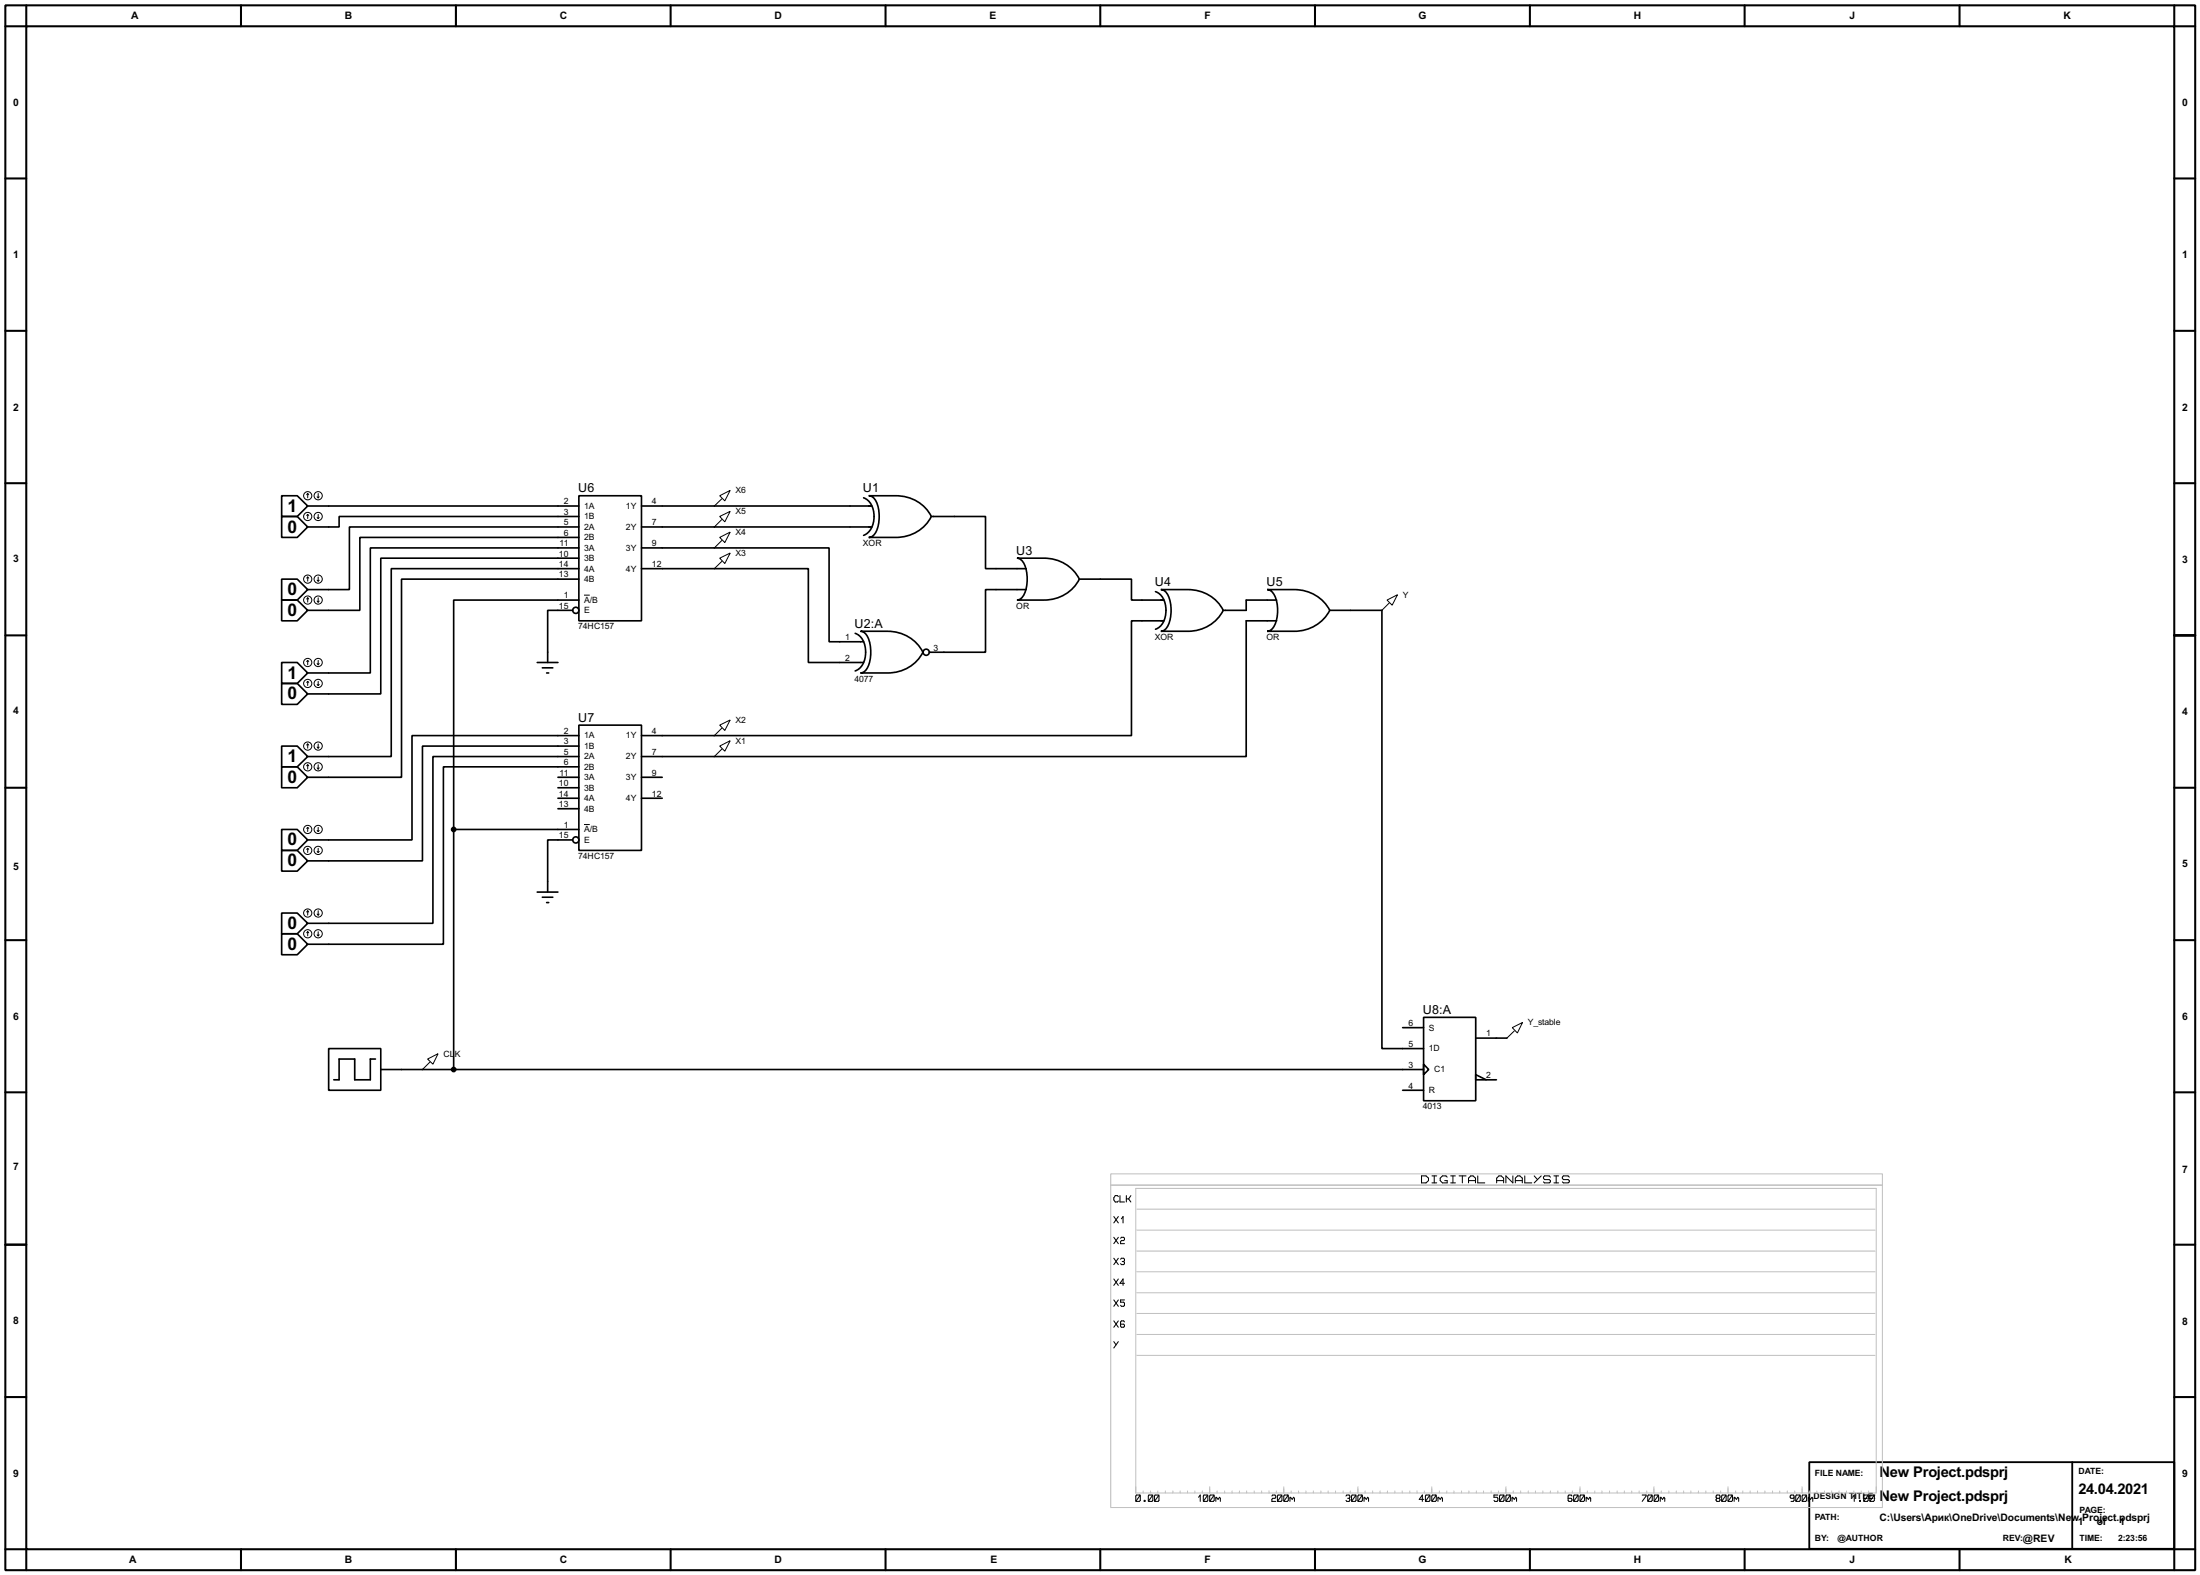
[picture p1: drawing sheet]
<svg xmlns="http://www.w3.org/2000/svg" width="536mm" height="383mm" viewBox="0 0 536 383" stroke-linecap="round" stroke-linejoin="round" font-family="sans-serif">
<g fill="none" stroke="#000" stroke-width=".5">
<path d="M1.3 1.3h533.4v381h-533.4zM6.4 6.4h523.2v370.8h-523.2zM6.4 1.3v5.1h-5.1M58.7 1.3v5.1M111.1 1.3v5.1M163.4 1.3v5.1M215.7 1.3v5.1M268 1.3v5.1M320.3 1.3v5.1M372.7 1.3v5.1M425 1.3v5.1M477.3 1.3v5.1"/>
<path d="M529.6 1.3v5.1h5.1M1.3 43.5h5.1M529.6 43.5h5.1M1.3 80.6h5.1M529.6 80.6h5.1M1.3 117.7h5.1M529.6 117.7h5.1M1.3 154.7h5.1M529.6 154.7h5.1M1.3 191.8h5.1M529.6 191.8h5.1M1.3 228.9h5.1"/>
<path d="M529.6 228.9h5.1M1.3 266h5.1M529.6 266h5.1M1.3 303.1h5.1M529.6 303.1h5.1M1.3 340.2h5.1M529.6 340.2h5.1M1.3 377.2h5.1v5.1M58.7 377.2v5.1M111.1 377.2v5.1M163.4 377.2v5.1M215.7 377.2v5.1"/>
<path d="M268 377.2v5.1M320.3 377.2v5.1M372.7 377.2v5.1M425 377.2v5.1M477.3 377.2v5.1M534.7 377.2h-5.1v5.1"/>
</g>
<path d="M440.7 356h88.9v21.1h-88.9zM504.8 356v21.1" fill="none" stroke="#000" stroke-width=".45"/>
<g fill="none" stroke="#000" stroke-width=".4">
<path d="M68.6 120.7h3.8l2.6 2.5-2.6 2.6h-3.8zM68.6 125.8h3.8l2.6 2.5-2.6 2.6h-3.8zM75 123.2h66M141 120.7h15.3v30.5h-15.3zM141 125.8h-58.4v2.5h-7.6M141 128.3h-55.9v15.3h-10.1M141 130.9h-53.3v17.7h-12.7M141 133.4h-50.8v30.5h-15.2M141 135.9h-48.2v33.1h-17.8M141 138.5h-45.7v45.7h-20.3M156.3 133.4h45.7v22.9h8.4M156.3 138.5h40.6v22.8h13.5"/>
<path d="M156.3 123.2h56.1M156.3 128.3h56.1M210.4 121.2a5.1 5.1 0 0 1 2.3 6.2 4 4 0 0 1-2.3 3M211.6 120.7h6.6a9.5 9.5 0 0 1 8.7 5.1 9.5 9.5 0 0 1-8.7 5.1h-6.6a3.2 3.2 0 0 0 2.4-3.2 7.7 7.7 0 0 0-1.3-6.6zM226.9 125.8h13.2v12.7h9.9M247.7 135.9h6.6a9.5 9.5 0 0 1 8.6 5.1 9.5 9.5 0 0 1-8.6 5.1h-6.6a3.2 3.2 0 0 0 2.3-3.1 7.9 7.9 0 0 0-1.3-6.7zM68.6 141h3.8l2.6 2.6-2.6 2.5h-3.8zM68.6 146.1h3.8l2.6 2.5-2.6 2.6h-3.8zM139.5 148.6h-6.1v12.7M141 141h-43.2v48.3h-22.8M141 146.1h-30.5v55.9M208.3 154.2a5.1 5.1 0 0 1 2.4 6.2 3.9 3.9 0 0 1-2.4 3"/>
<path d="M209.6 153.7h6.6a9.5 9.5 0 0 1 8.6 5.1 9.4 9.4 0 0 1-8.6 5.1h-6.6a3.2 3.2 0 0 0 2.3-3.2 7.9 7.9 0 0 0-1.3-6.6zM250 143.6h-9.9v15.2h-13.7M262.9 141h12.7v5.1h7.9M281.5 144.1a5.1 5.1 0 0 1 2.3 6.1 3.9 3.9 0 0 1-2.3 3M282.8 143.6h6.6a9.4 9.4 0 0 1 8.6 5 9.5 9.5 0 0 1-8.6 5.1h-6.6a3.2 3.2 0 0 0 2.3-3.1 7.8 7.8 0 0 0-1.3-6.6zM283.5 151.2h-7.9v27.9h-119.3M308.7 143.6h6.6a9.6 9.6 0 0 1 8.6 5 9.6 9.6 0 0 1-8.6 5.1h-6.6a3.2 3.2 0 0 0 2.3-3.1 7.6 7.6 0 0 0-1.3-6.6zM311 151.2h-7.4v33h-147.3M311 146.1h-7.4v2.5h-5.6M323.9 148.6h12.7v106.7h10.2M68.6 161.3h3.8l2.6 2.6-2.6 2.5h-3.8zM68.6 166.4h3.8l2.6 2.6-2.6 2.5h-3.8z"/>
<path d="M130.9 161.3h5M132.1 162.6h2.6M133.2 163.9h.5M141 176.6h15.3v30.5h-15.3zM141 179.1h-40.6v25.4h-25.4M68.6 181.7h3.8l2.6 2.5-2.6 2.5h-3.8zM68.6 186.7h3.8l2.6 2.6-2.6 2.5h-3.8zM135.9 189.3h5.1M135.9 191.8h5.1M135.9 194.4h5.1M135.9 196.9h5.1M141 181.7h-38.1v27.9h-27.9"/>
<path d="M141 184.2h-35.5v40.6h-30.5M141 186.7h-33v43.2h-33M156.3 189.3h5M156.3 194.4h5M68.6 202h3.8l2.6 2.5-2.6 2.6h-3.8zM68.6 207.1h3.8l2.6 2.5-2.6 2.5h-3.8zM110.5 202h30.5M110.5 202v58.4M130.9 217.2h5M132.1 218.5h2.6M133.2 219.8h.5M139.5 204.5h-6.1v12.7"/>
<path d="M68.6 222.3h3.8l2.6 2.5-2.6 2.6h-3.8zM68.6 227.4h3.8l2.6 2.5-2.6 2.6h-3.8zM80.1 255.3h12.7v10.2h-12.7zM91.5 257.9h-1.3v5h-3.8v-5h-3.8v5h-1.3M341.7 250.2h5.1M346.8 247.7h12.7v20.3h-12.7zM346.8 259.1l1.2 1.3-1.2 1.3zM359.5 252.8h7.6M92.8 260.4h254M341.7 265.5h5.1M359.5 261.7v1.2zM359.5 262.9h5"/>
<path d="M359.5 261.7l2.5 1.2"/>
<circle cx="140.2" cy="148.6" r=".75"/>
<circle cx="225.6" cy="158.8" r=".75"/>
<circle cx="140.2" cy="204.5" r=".75"/>
</g>
<g fill="none" stroke="#000" stroke-width=".24">
<path d="M75 120.2l-.3 .3M75 120.2l.2 .3M75 120.2v1M75 125.3v1M75 125.3l-.3 .2M75 125.3l.2 .2M77.3 121l.2 .2M77.3 126l.2 .3M77.5 120.2v1M77.5 125.3v1M77.8 121l-.3 .2M77.8 126l-.3 .3"/>
<path d="M175.3 120.7l2.6-1.3-1.3 2.6zM175.3 125.8l2.6-1.3-1.3 2.6zM175.3 130.9l2.6-1.3-1.3 2.5zM175.3 135.9l2.6-1.2-1.3 2.5zM175.8 121.5l-1.8 1.7M175.8 126.5l-1.8 1.8M175.8 131.6l-1.8 1.8M175.8 136.7l-1.8 1.8M75 140.5v1M75 145.6v1M75 140.5l-.3 .3M75 140.5l.2 .3"/>
<path d="M75 145.6l-.3 .3M75 145.6l.2 .3M77.3 141.3l.2 .2M77.3 146.4l.2 .2M77.5 140.5v1M77.5 145.6v1M77.8 141.3l-.3 .2M77.8 146.4l-.3 .2M142.3 144.9h1.4M337.9 146.1l2.5-1.3-1.3 2.6zM338.4 146.9l-1.8 1.7M75 160.8v1.1"/>
<path d="M75 165.9v1M75 160.8l-.3 .3M75 160.8l.2 .3M75 165.9l-.3 .3M75 165.9l.2 .3M77.3 161.6l.2 .3M77.3 166.7l.2 .2M77.5 160.8v1.1M77.5 165.9v1M77.8 161.6l-.3 .3M77.8 166.7l-.3 .2M175.3 176.6l2.6-1.3-1.3 2.6z"/>
<path d="M175.8 177.3l-1.8 1.8M75 181.2v1M75 186.2v1.1M75 181.2l-.3 .2M75 181.2l.2 .2M75 186.2l-.3 .3M75 186.2l.2 .3M77.3 181.9l.2 .3M77.3 187l.2 .3M77.5 181.2v1M77.5 186.2v1.1M77.8 181.9l-.3 .3"/>
<path d="M77.8 187l-.3 .3M175.3 181.7l2.6-1.3-1.3 2.5zM175.8 182.4l-1.8 1.8M75 201.5v1M75 206.6v1M75 201.5l-.3 .2M75 201.5l.2 .2M75 206.6l-.3 .2M75 206.6l.2 .2M77.3 202.2l.2 .3M77.3 207.3l.2 .3M77.5 201.5v1"/>
<path d="M77.5 206.6v1M77.8 202.2l-.3 .3M77.8 207.3l-.3 .3M142.3 200.8h1.4M75 221.8v1M75 226.9v1M75 221.8l-.3 .3M75 221.8l.2 .3M75 226.9l-.3 .2M75 226.9l.2 .2M77.3 222.6l.2 .2M77.3 227.6l.2 .3"/>
<path d="M77.5 221.8v1M77.5 226.9v1M77.8 222.6l-.3 .2M77.8 227.6l-.3 .3M104.2 257.9l2.5-1.3-1.2 2.5zM104.7 258.6l-1.8 1.8M368.4 250.2l2.5-1.2-1.3 2.5zM368.9 251l-1.8 1.8"/>
<circle cx="74.9" cy="120.7" r="1"/>
<circle cx="74.9" cy="125.8" r="1"/>
<circle cx="77.5" cy="120.7" r="1"/>
<circle cx="77.5" cy="125.8" r="1"/>
<circle cx="74.9" cy="146.1" r="1"/>
<circle cx="74.9" cy="141" r="1"/>
<circle cx="77.5" cy="141" r="1"/>
<circle cx="77.5" cy="146.1" r="1"/>
<circle cx="74.9" cy="166.4" r="1"/>
<circle cx="74.9" cy="161.3" r="1"/>
<circle cx="77.5" cy="166.4" r="1"/>
<circle cx="77.5" cy="161.3" r="1"/>
<circle cx="74.9" cy="186.7" r="1"/>
<circle cx="74.9" cy="181.7" r="1"/>
<circle cx="77.5" cy="181.7" r="1"/>
<circle cx="77.5" cy="186.7" r="1"/>
<circle cx="74.9" cy="207.1" r="1"/>
<circle cx="74.9" cy="202" r="1"/>
<circle cx="77.5" cy="207.1" r="1"/>
<circle cx="77.5" cy="202" r="1"/>
<circle cx="74.9" cy="227.4" r="1"/>
<circle cx="74.9" cy="222.3" r="1"/>
<circle cx="77.5" cy="227.4" r="1"/>
<circle cx="77.5" cy="222.3" r="1"/>
</g>
<g fill="#000" stroke="#000" stroke-width=".4">
<circle cx="110.5" cy="202" r=".5"/>
<circle cx="110.5" cy="260.4" r=".5"/>
</g>
<g fill="none" stroke="#c0c0c0" stroke-width=".25">
<path d="M270.6 285.8h187.9v81.3h-187.9zM270.6 288.6h187.9M276.7 289.4h180.3v74.1h-180.3zM276.9 294.4h179.8M276.9 299.5h179.8M276.9 304.6h179.8M276.9 309.7h179.8M276.9 314.8h179.8M276.9 319.8h179.8M276.9 324.9h179.8M276.9 330h179.8M278.5 363v.5"/>
<path d="M280.3 363v.5M282 363v.5M283.9 363v.5M285.7 363v.5M287.5 363v.5M289.3 363v.5M291.1 363v.5M292.9 363v.5M294.7 362v1.5M296.5 363v.5M298.3 363v.5M300.1 363v.5"/>
<path d="M301.9 363v.5M303.7 363v.5M305.5 363v.5M307.3 363v.5M309.1 363v.5M310.9 363v.5M312.7 362v1.5M314.5 363v.5M316.3 363v.5M318.1 363v.5M319.9 363v.5M321.8 363v.5"/>
<path d="M323.5 363v.5M325.3 363v.5M327.2 363v.5M328.9 363v.5M330.8 362v1.5M332.5 363v.5M334.4 363v.5M336.2 363v.5M338 363v.5M339.8 363v.5M341.6 363v.5M343.4 363v.5"/>
<path d="M345.2 363v.5M347 363v.5M348.8 362v1.5M350.6 363v.5M352.4 363v.5M354.2 363v.5M356 363v.5M357.8 363v.5M359.6 363v.5M361.4 363v.5M363.2 363v.5M365 363v.5"/>
<path d="M366.8 362v1.5M368.6 363v.5M370.4 363v.5M372.3 363v.5M374 363v.5M375.8 363v.5M377.7 363v.5M379.5 363v.5M381.3 363v.5M383 363v.5M384.9 362v1.5M386.7 363v.5"/>
<path d="M388.5 363v.5M390.2 363v.5M392.1 363v.5M393.9 363v.5M395.7 363v.5M397.5 363v.5M399.3 363v.5M401.1 363v.5M402.9 362v1.5M404.7 363v.5M406.5 363v.5M408.3 363v.5"/>
<path d="M410.1 363v.5M411.9 363v.5M413.7 363v.5M415.5 363v.5M417.3 363v.5M419.1 363v.5M420.9 362v1.5M422.8 363v.5M424.5 363v.5M426.3 363v.5M428.1 363v.5M429.9 363v.5"/>
<path d="M431.8 363v.5M433.5 363v.5M435.4 363v.5M437.2 363v.5M439 362v1.5M440.7 363v.5M442.6 363v.5M444.4 363v.5M446.2 363v.5M448 363v.5M449.8 363v.5M451.6 363v.5"/>
<path d="M453.4 363v.5M455.2 363v.5"/>
</g>
<g fill="none" stroke="#000" stroke-width=".25">
<path d="M271.3 296.2l1.1 1.6M272.4 291.4l-.2-.3h-.5l-.4 .6v.5l.4 .5h.5l.2-.3M272.4 296.2l-1.1 1.6M272.8 291.1v1.6h1.1M273.2 296.8l.4-.6v1.6M274.4 291.1v1.6M274.4 291.9h.5M274.9 291.9l.6 .8M275.5 291.1l-.6 .8M346.3 286.3h1.1l.6 .6v.6l-.6 .5h-1.1zM348.8 286.3h1.2M348.8 288h1.2"/>
<path d="M349.4 286.3v1.7M352.5 286.6l-.3-.3h-.8l-.6 .6v.6l.6 .5h1.1v-.5h-.6M353.4 286.3h1.1M353.4 288h1.1M353.9 286.3v1.7M355.4 286.3h1.7M356.2 286.3v1.7M357.7 288v-1.1l.6-.6h.5l.6 .6v1.1M357.7 287.5h1.7M360 286.3v1.7h1.7M364.6 288v-1.1l.5-.6h.6l.6 .6v1.1M364.6 287.5h1.7"/>
<path d="M368.5 286.3v1.7l-1.7-1.7v1.7M369.1 288v-1.1l.6-.6h.5l.6 .6v1.1M369.1 287.5h1.7M371.4 286.3v1.7h1.7M373.7 286.3l.8 .9M375.4 286.3l-1.7 1.7M377.7 286.6l-.3-.3h-1.2l-.2 .3 .2 .6h1.2l.3 .3v.3l-.3 .2h-1.2l-.2-.2M378.5 286.3h1.2M378.5 288h1.2M379.1 286.3v1.7M382.3 286.6l-.3-.3h-1.2l-.2 .3 .2 .6h1.2l.3 .3v.3l-.3 .2h-1.2l-.2-.2M271.3 301.3l1.1 1.5"/>
<path d="M271.3 306.4l1.1 1.5M271.3 311.4l1.1 1.6M271.3 316.5l1.1 1.6M272.4 301.3l-1.1 1.5M272.4 306.4l-1.1 1.5M272.4 311.4l-1.1 1.6M272.4 316.5l-1.1 1.6M273 301.5l.2-.2h.5l.2 .2-.2 .6h-.5l-.2 .2v.5h.9M273 306.6l.2-.2h.5l.2 .2-.2 .6M273.4 307.2h.3M273.7 307.2l.2 .2-.2 .5h-.5l-.2-.2M273.9 312.5h-1.1l.8-1.1v1.6"/>
<path d="M273.9 316.5h-.9v.6h.7l.2 .2v.5l-.2 .3h-.5l-.2-.3M271.3 321.6l1.1 1.6M271.3 326.7l.6 .8M272.4 321.6l-1.1 1.6M272.4 326.7l-1.1 1.5M273.9 321.9l-.2-.3h-.5l-.2 .3v1l.2 .3h.5l.2-.3-.2-.5h-.7M276.8 364h.8l.2 .3v1l-.2 .3h-.8l-.1-.3zM277.8 364l-1.1 1.6M278.7 365.3h.2v.3h-.2zM279.9 364h.7l.2 .3v1l-.2 .3h-.7l-.2-.3zM280.8 364l-1.1 1.6M281.4 364h.7l.2 .3v1l-.2 .3h-.7l-.2-.3z"/>
<path d="M282.3 364l-1.1 1.6M292 364.6l.4-.6v1.6M293.3 364h.7l.2 .3v1l-.2 .3h-.7l-.2-.3zM294.2 364l-1.1 1.6M294.8 364h.8l.2 .3v1l-.2 .3h-.8l-.1-.3zM295.8 364l-1.1 1.6M296.2 364.6v1M296.2 364.8l.1-.2 .4 .5 .4-.5 .2 .2v.8M309.8 364.3l.2-.3h.6l.2 .3-.2 .5h-.6l-.2 .3v.5h1M311.3 364h.8l.2 .3v1l-.2 .3h-.8l-.1-.3zM312.3 364l-1.1 1.6M312.9 364h.7l.2 .3v1l-.2 .3h-.7l-.2-.3z"/>
<path d="M313.8 364l-1.1 1.6M314.2 364.6v1M314.2 364.8l.2-.2 .4 .5 .3-.5 .2 .2v.8M327.9 364.3l.2-.3h.5l.2 .3-.2 .5M328.3 364.8h.3M328.6 364.8l.2 .3-.2 .5h-.5l-.2-.3M329.4 364h.7l.2 .3v1l-.2 .3h-.7l-.2-.3zM330.3 364l-1.1 1.6M330.9 364h.8l.2 .3v1l-.2 .3h-.8l-.1-.3zM331.9 364l-1.1 1.6M332.3 364.6v1M332.3 364.8l.1-.2 .4 .5 .4-.5 .2 .2v.8"/>
<path d="M346.8 365.1h-1.1l.8-1.1v1.6M347.4 364h.7l.2 .3v1l-.2 .3h-.7l-.2-.3zM348.3 364l-1.1 1.6M348.9 364h.8l.2 .3v1l-.2 .3h-.8l-.1-.3zM349.9 364l-1.1 1.6M350.3 364.6v1M350.3 364.8l.1-.2 .4 .5 .4-.5 .2 .2v.8M364.9 364h-1v.6h.8l.2 .2v.5l-.2 .3h-.6l-.2-.3M365.4 364h.8l.2 .3v1l-.2 .3h-.8l-.1-.3zM366.4 364l-1.1 1.6M367 364h.7l.2 .3v1l-.2 .3h-.7l-.2-.3zM367.9 364l-1.1 1.6"/>
<path d="M368.3 364.6v1M368.3 364.8l.2-.2 .4 .5 .3-.5 .2 .2v.8M382.9 364.3l-.2-.3h-.5l-.2 .3v1l.2 .3h.5l.2-.3-.2-.5h-.7M383.5 364h.7l.2 .3v1l-.2 .3h-.7l-.2-.3zM384.4 364l-1.1 1.6M385 364h.8l.2 .3v1l-.2 .3h-.8l-.1-.3zM386 364l-1.1 1.6M386.4 364.6v1M386.4 364.8l.1-.2 .4 .5 .4-.5 .2 .2v.8M400 364h1v.3l-1 1.3M401.5 364h.8l.2 .3v1l-.2 .3h-.8l-.1-.3zM402.5 364l-1.1 1.6"/>
<path d="M403.1 364h.7l.2 .3v1l-.2 .3h-.7l-.2-.3zM404 364l-1.1 1.6M404.4 364.6v1M404.4 364.8l.2-.2 .4 .5 .3-.5 .2 .2v.8M418.2 364.8l-.2-.2 .2-.6h.6l.2 .3-.2 .5M418.2 364.8l-.2 .3 .2 .5h.6l.2-.3-.2-.5M418.2 364.8h.6M419.5 364h.8l.2 .3v1l-.2 .3h-.8l-.1-.3zM420.5 364l-1.1 1.6M421.1 364h.7l.2 .3v1l-.2 .3h-.7l-.2-.3zM422 364l-1.1 1.6M422.4 364.6v1"/>
<path d="M422.4 364.8l.2-.2 .4 .5 .3-.5 .2 .2v.8M437 364.6l-.2 .2h-.5l-.2-.5 .2-.3h.5l.2 .3v1l-.2 .3h-.5M437.6 364h.7l.2 .3v1l-.2 .3h-.7l-.2-.3zM438.5 364l-1.1 1.6M439.1 364h.8l.2 .3v1l-.2 .3h-.8l-.1-.3zM440.1 364l-1.1 1.6M440.5 364.6v1M440.5 364.8l.1-.2 .4 .5 .4-.5 .2 .2v.8M451.3 364.6l.4-.6v1.6M453 365.3h.2v.3h-.2zM454.1 364h.8l.2 .3v1l-.2 .3h-.8l-.1-.3zM455.1 364l-1.1 1.6"/>
<path d="M455.6 364h.8l.2 .3v1l-.2 .3h-.8l-.1-.3zM456.6 364l-1.1 1.6"/>
</g>
<g font-size="4.8">
<text x="70.1" y="124.6">1</text>
<text x="70.1" y="129.7">0</text>
<text x="70.1" y="144.9">0</text>
<text x="70.1" y="150">0</text>
<text x="70.1" y="165.2">1</text>
<text x="70.1" y="170.3">0</text>
<text x="70.1" y="185.6">1</text>
<text x="70.1" y="190.6">0</text>
<text x="70.1" y="205.9">0</text>
<text x="70.1" y="211">0</text>
<text x="70.1" y="226.2">0</text>
<text x="70.1" y="231.3">0</text>
</g>
<g font-size="4">
<text x="457.8" y="359.6">New Project.pdsprj</text>
<text x="457.8" y="365.4">New Project.pdsprj</text>
<text x="506.3" y="363.7">24.04.2021</text>
</g>
<g font-size="3.4">
<text x="140.9" y="119.9">U6</text>
<text x="210.2" y="119.9">U1</text>
<text x="247.6" y="135.1">U3</text>
<text x="281.3" y="142.8">U4</text>
<text x="308.5" y="142.8">U5</text>
<text x="208.2" y="152.9">U2:A</text>
<text x="140.9" y="175.7">U7</text>
<text x="346.6" y="246.9">U8:A</text>
</g>
<g font-size="2.8">
<text x="31.9" y="4.7">A</text>
<text x="84" y="4.7">B</text>
<text x="136.3" y="4.7">C</text>
<text x="188.6" y="4.7">D</text>
<text x="241" y="4.7">E</text>
<text x="293.4" y="4.7">F</text>
<text x="345.5" y="4.7">G</text>
<text x="397.9" y="4.7">H</text>
<text x="450.5" y="4.7">J</text>
<text x="502.6" y="4.7">K</text>
<text x="3.2" y="25.8">0</text>
<text x="531.5" y="25.8">0</text>
<text x="3.2" y="62.8">1</text>
<text x="531.5" y="62.8">1</text>
<text x="3.2" y="100">2</text>
<text x="531.5" y="100">2</text>
<text x="3.2" y="136.8">3</text>
<text x="531.5" y="137">3</text>
<text x="3.2" y="173.9">4</text>
<text x="531.5" y="174.1">4</text>
<text x="3.2" y="211.7">5</text>
<text x="531.5" y="211.2">5</text>
<text x="3.2" y="248.3">6</text>
<text x="531.5" y="248.3">6</text>
<text x="3.2" y="284.9">7</text>
<text x="531.5" y="285.6">7</text>
<text x="3.2" y="322.5">8</text>
<text x="531.5" y="322.7">8</text>
<text x="3.2" y="359.6">9</text>
<text x="531.5" y="359.6">9</text>
<text x="457.8" y="370.3">C:\Users\Арик\OneDrive\Documents\New Project.pdsprj</text>
<text x="506.1" y="371.4">1</text>
<text x="510.7" y="371.4">of</text>
<text x="516.3" y="371.4">1</text>
<text x="492.8" y="375.4">@REV</text>
<text x="31.4" y="380.6">A</text>
<text x="84" y="380.6">B</text>
<text x="136.3" y="380.6">C</text>
<text x="188.6" y="380.6">D</text>
<text x="241.3" y="380.6">E</text>
<text x="293.4" y="380.6">F</text>
<text x="345.5" y="380.6">G</text>
<text x="397.9" y="380.6">H</text>
<text x="450.5" y="380.6">J</text>
<text x="502.8" y="380.6">K</text>
</g>
<g font-size="2.4">
<text x="137.3" y="122.8">2</text>
<text x="137.3" y="125.4">3</text>
<text x="142.3" y="123.9">1A</text>
<text x="152.5" y="123.9">1Y</text>
<text x="158.8" y="122.8">4</text>
<text x="179.1" y="120.1">X6</text>
<text x="179.1" y="125.2">X5</text>
<text x="137.3" y="127.9">5</text>
<text x="137.3" y="130.5">6</text>
<text x="142.3" y="126.4">1B</text>
<text x="142.3" y="129">2A</text>
<text x="142.3" y="131.6">2B</text>
<text x="152.5" y="129">2Y</text>
<text x="158.8" y="127.9">7</text>
<text x="179.1" y="130.3">X4</text>
<text x="136.2" y="135.5">10</text>
<text x="136.3" y="133">11</text>
<text x="142.3" y="134.1">3A</text>
<text x="142.3" y="136.6">3B</text>
<text x="152.5" y="134.1">3Y</text>
<text x="158.8" y="133">9</text>
<text x="179.1" y="135.4">X3</text>
<text x="210.2" y="133">XOR</text>
<text x="136.2" y="138.1">14</text>
<text x="136.2" y="140.6">13</text>
<text x="142.3" y="139.2">4A</text>
<text x="142.3" y="141.7">4B</text>
<text x="152.5" y="139.2">4Y</text>
<text x="158.8" y="138.1">12</text>
<text x="136.2" y="148.2">15</text>
<text x="137.3" y="145.7">1</text>
<text x="142.3" y="146.8">A/B</text>
<text x="142.3" y="149.3">E</text>
<text x="247.5" y="148.2">OR</text>
<text x="341.7" y="145.5">Y</text>
<text x="140.8" y="153.3">74HC157</text>
<text x="205.9" y="155.9">1</text>
<text x="281.3" y="155.8">XOR</text>
<text x="308.5" y="155.8">OR</text>
<text x="205.9" y="160.9">2</text>
<text x="227.4" y="158.4">3</text>
<text x="208.1" y="166">4077</text>
<text x="137.3" y="178.7">2</text>
<text x="142.3" y="179.8">1A</text>
<text x="152.5" y="179.8">1Y</text>
<text x="158.8" y="178.7">4</text>
<text x="179.1" y="176">X2</text>
<text x="137.3" y="181.3">3</text>
<text x="137.3" y="183.8">5</text>
<text x="142.3" y="182.4">1B</text>
<text x="142.3" y="184.9">2A</text>
<text x="152.5" y="184.9">2Y</text>
<text x="158.8" y="183.8">7</text>
<text x="179.1" y="181.1">X1</text>
<text x="136.2" y="191.4">10</text>
<text x="136.3" y="188.9">11</text>
<text x="137.3" y="186.3">6</text>
<text x="142.3" y="187.4">2B</text>
<text x="142.3" y="190">3A</text>
<text x="152.5" y="190">3Y</text>
<text x="158.8" y="188.9">9</text>
<text x="136.2" y="194">14</text>
<text x="136.2" y="196.5">13</text>
<text x="142.3" y="192.5">3B</text>
<text x="142.3" y="195.1">4A</text>
<text x="142.3" y="197.6">4B</text>
<text x="152.5" y="195.1">4Y</text>
<text x="158.8" y="194">12</text>
<text x="137.3" y="201.6">1</text>
<text x="142.3" y="202.7">A/B</text>
<text x="136.2" y="204.1">15</text>
<text x="140.8" y="209.2">74HC157</text>
<text x="142.3" y="205.2">E</text>
<text x="343.1" y="249.8">6</text>
<text x="348" y="250.9">S</text>
<text x="372.2" y="249.7">Y_stable</text>
<text x="108" y="257.3">CL</text>
<text x="110.8" y="257.3">K</text>
<text x="343.1" y="254.9">5</text>
<text x="348" y="256">1D</text>
<text x="362" y="252.4">1</text>
<text x="343.1" y="260">3</text>
<text x="349.3" y="261.1">C1</text>
<text x="362" y="262.5">2</text>
<text x="343.1" y="265.1">4</text>
<text x="348" y="266.2">R</text>
<text x="346.6" y="270.1">4013</text>
<text x="442" y="359.4">FILE NAME:</text>
<text x="506.3" y="358.9">DATE:</text>
<text x="441.7" y="364.9">DESIGN TITLE:</text>
<text x="442" y="370.2">PATH:</text>
<text x="506.5" y="368.3">PAGE:</text>
<text x="442" y="375.2">BY:</text>
<text x="447.6" y="375.2">@AUTHOR</text>
<text x="487.8" y="375.3">REV:</text>
<text x="506.5" y="375.3">TIME:</text>
<text x="515.9" y="375.3">2:23:56</text>
</g>
</svg>
